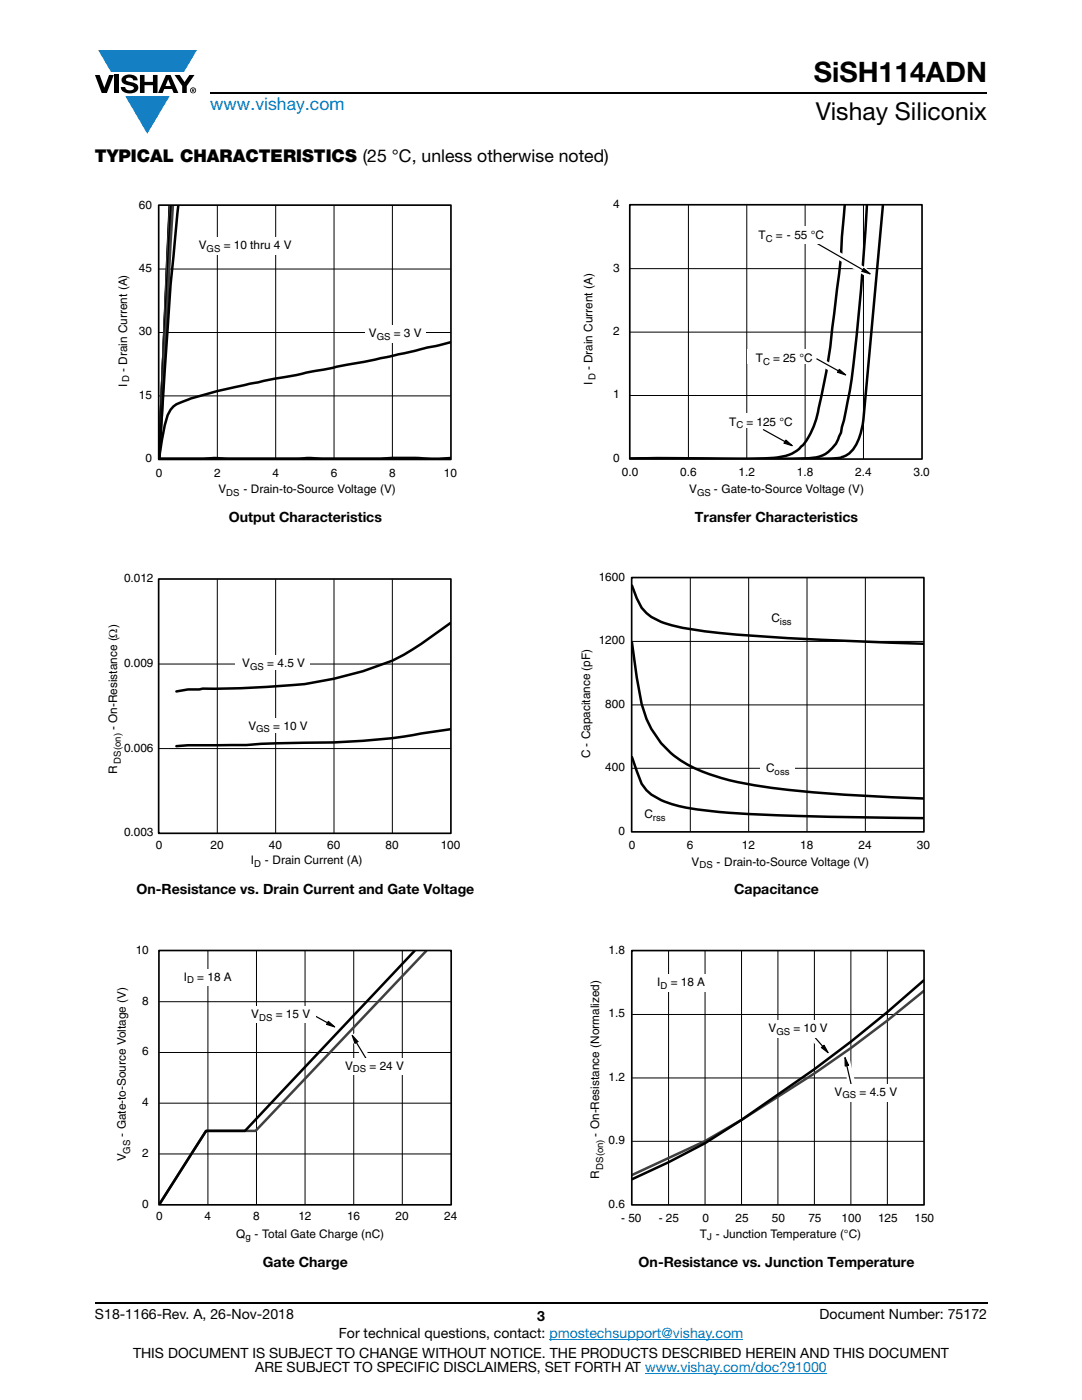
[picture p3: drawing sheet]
<svg xmlns="http://www.w3.org/2000/svg" width="216mm" height="279mm" viewBox="0 0 216 279" stroke-linecap="round" stroke-linejoin="round" font-family="sans-serif">
<g fill="#147fc3">
<path d="M19.6 10h19.7l-2.6 4.3h-1.1h-13.5z"/>
<path d="M25 19.2h8.9l-4.5 7.5z"/>
</g>
<g fill="#000">
<path d="M18.9 15h1l.9 2.5 1-2.5h.9l-1.4 3.6h-1zM22.9 15h.9v3.6h-.9zM24.6 15.3a2.1 2.1 0 0 1 2.8 .3l.1 .4h-.9a.79 .79 0 0 0-.7-.5 .79 .79 0 0 0-.8 .4l.3 .3 1 .2a1.08 1.08 0 0 1 1.2 1 1.08 1.08 0 0 1-1.1 1.2 1.73 1.73 0 0 1-2.4-1.2h.9a.96 .96 0 0 0 .8 .6 .96 .96 0 0 0 .9-.4 1.31 1.31 0 0 0-1.2-.6 1.03 1.03 0 0 1-1.1-.6 1.03 1.03 0 0 1 .2-1.1zM27.9 15h.9v1.3h1.7v-1.3h.9v3.6h-.9v-1.6h-1.7v1.6h-.9zM34.8 15h1.1l.9 1.4 1-1.4h1l-1.5 2.2v1.4h-.9v-1.4z"/>
<path d="M33.6 15.9l.5 1.3h-1.1zM33.1 15l-1.6 3.6h1l.3-.8h1.5l.3 .8h1l-1.6-3.6z"/>
<path d="M38.4 17.8h.2v.2h-.2zM38.3 17.7v.7h.1v-.3l.4 .3-.2-.3 .2-.2-.1-.2z"/>
<path d="M38.1 18a.46 .46 0 0 1 .9 0 .46 .46 0 0 1-.9 0zM37.9 18a.6 .6 0 0 0 1.2 0 .6 .6 0 0 0-1.2 0z"/>
</g>
<path d="M42 18.6h155M18.9 260h178.1" fill="none" stroke="#000" stroke-width=".36"/>
<path d="M109.6 267.3h38.7M128.7 274h36.3" fill="none" stroke="#007ec4" stroke-width=".2"/>
<path d="M23.3 39.6h67.9v59.7h-67.9z" fill="#fff"/>
<path d="M31.7 53.7h58.3M43.4 41v50.7M55 41v50.7M66.7 41v50.7M78.3 41v50.7M31.7 79h58.3M31.7 66.4h58.3" fill="none" stroke="#000" stroke-width=".2"/>
<path d="M33.9 41l-2.2 50.6M34.1 41l-2.4 50.6M35.6 41l-1.6 15.8-2.3 34.8M90 68.3l-16 3.7-24.2 4.6-6.7 1.5-5 1.4-1.7 .7a4.1 4.1 0 0 0-2.9 2.6l-.6 2.1-1.2 6.7" fill="none" stroke="#000" stroke-width=".5"/>
<path d="M33.9 41l-2.2 50.6M34.5 41l-2.8 50.5" fill="none" stroke="#404040" stroke-width=".5"/>
<path d="M34 41l-2.3 50.6" fill="none" stroke="#7e7e7e" stroke-width=".5"/>
<path d="M90 91.5l-2.4 .1h-23.3l-2.8-.1-2.4 .1h-27.4h8.8l2.3-.1 2.9 .1h30.2a46.6 46.6 0 0 1 7.6-.1l3.1 .2M90 91.6l-1.7 .1" fill="none" stroke="#000" stroke-width=".64"/>
<path d="M31.7 40.9h58.3v50.8h-58.3z" fill="none" stroke="#000" stroke-width=".34"/>
<g fill="#fff">
<path d="M38.6 47.3h20.4v3.5h-20.4z"/>
<path d="M72.8 64.9h12.2v3.6h-12.2z"/>
<path d="M21.3 114.2h70.6v59.2h-70.6z"/>
</g>
<path d="M43.4 115.6v50.7M55 115.6v50.7M66.6 115.6v50.7M78.3 115.6v50.7M31.7 132.5h58.3M31.7 149.4h58.3" fill="none" stroke="#000" stroke-width=".2"/>
<path d="M89.9 124.3a67.7 67.7 0 0 1-11.6 7.6 69.2 69.2 0 0 1-20.4 4.9l-10.2 .6h-7.3l-.6 .2h-2.3l-2.3 .4M89.9 145.5l-5.8 .9a106.8 106.8 0 0 1-23.3 1.8l-8.7 .2-2.9 .3h-11.7l-2.3 .2" fill="none" stroke="#000" stroke-width=".5"/>
<path d="M31.7 115.6h58.3v50.7h-58.3z" fill="none" stroke="#000" stroke-width=".34"/>
<g fill="#fff">
<path d="M47.2 143.3h14.2v2.8h-14.2z"/>
<path d="M47 130.7h14.8v2.9h-14.8z"/>
<path d="M23.1 188.4h68.1v59.6h-68.1z"/>
</g>
<path d="M31.8 199.9h58.2M41.5 189.8v50.6M51.2 189.8v50.6M60.9 189.8v50.6M70.6 189.8v50.6M80.3 189.8v50.6M31.8 210h58.2M31.8 230.3h58.2M31.8 220.2h58.2" fill="none" stroke="#000" stroke-width=".2"/>
<path d="M85.1 189.8l-34.1 35.9h-9.9l-9.3 14.7" fill="none" stroke="#404040" stroke-width=".5"/>
<path d="M82.7 189.8l-33.8 35.9h-7.8l-9.3 14.7" fill="none" stroke="#000" stroke-width=".5"/>
<path d="M31.7 189.7h58.3v50.7h-58.3z" fill="none" stroke="#000" stroke-width=".34"/>
<path d="M69.7 206.8l1.2-.7 3.7 6-1.3 .7z" fill-rule="evenodd" fill="#fff"/>
<path d="M70.3 206.6l1.1 1.3-.6 .3z" fill="#000"/>
<path d="M70.3 206.6l1.1 1.3-.6 .3zM71.1 208l2.6 4.3" fill="none" stroke="#000" stroke-width=".24"/>
<g fill="#fff">
<path d="M68.1 211.1h15.3v3.3h-15.3z"/>
<path d="M35 193.4h12v3.3h-12z"/>
</g>
<path d="M61 201.1l6.2 3.4-.7 1.2-6.2-3.4z" fill-rule="evenodd" fill="#fff"/>
<path d="M65.5 203.8l1.3 1.1-1.6-.5z" fill="#000"/>
<path d="M61.1 201.7l4.3 2.5M65.5 203.8l1.3 1.1-1.6-.5z" fill="none" stroke="#000" stroke-width=".24"/>
<g fill="#fff">
<path d="M49.2 200.8h13.9v3.4h-13.9z"/>
<path d="M116.2 39.5h69.3v59.9h-69.3z"/>
</g>
<path d="M125.7 53.6h58.3M137.4 40.9v50.7M149 40.9v50.7M160.7 40.9v50.7M172.3 40.9v50.7M125.7 78.9h58.3M125.7 66.3h58.3" fill="none" stroke="#000" stroke-width=".2"/>
<path d="M168.6 40.9l-.6 6.3a180.3 180.3 0 0 1-1.9 18.3 106.8 106.8 0 0 1-1.9 12.1l-.4 2a24.9 24.9 0 0 1-2.1 6.9 7.8 7.8 0 0 1-7.3 4.9l-6.7 .2-15.2-.2-6.8 .2M173 40.9a480.5 480.5 0 0 1-3.4 37.1l-1.2 5.9-.6 2.4-.4 .8a6.2 6.2 0 0 1-6.2 4.4l-5.5 .1M176.2 40.9l-3.9 42.9a11.1 11.1 0 0 1-2.8 6.6l-1.7 .9-.8 .1-11.4 .2M125.7 91.6l7.6-.1 13.2 .1M125.7 91.6h20.3" fill="none" stroke="#000" stroke-width=".5"/>
<path d="M125.7 40.9h58.3v50.7h-58.3z" fill="none" stroke="#000" stroke-width=".34"/>
<path d="M163 71l6.1 3.4-.7 1.2-6.1-3.4z" fill-rule="evenodd" fill="#fff"/>
<path d="M167.5 73.7l1.2 1.1-1.6-.5z" fill="#000"/>
<path d="M163 71.6l4.4 2.5M167.5 73.7l1.2 1.1-1.6-.5z" fill="none" stroke="#000" stroke-width=".24"/>
<path d="M149.2 69.8h13.4v2.9h-13.4z" fill="#fff"/>
<path d="M152.3 85.1l6.2 3.4-.7 1.2-6.2-3.4z" fill-rule="evenodd" fill="#fff"/>
<path d="M156.8 87.8l1.3 1.1-1.6-.5z" fill="#000"/>
<path d="M152.3 85.7l4.4 2.5M156.8 87.8l1.3 1.1-1.6-.5z" fill="none" stroke="#000" stroke-width=".24"/>
<path d="M143.9 82.5h14.7v2.9h-14.7z" fill="#fff"/>
<path d="M167.3 50.1l6.7 4.1-.7 1.3-6.7-4.1z" fill-rule="evenodd" fill="#fff"/>
<path d="M172.4 53.6l1.2 1.1-1.6-.5z" fill="#000"/>
<path d="M162.5 48.3l9.8 5.6M172.4 53.6l1.2 1.1-1.6-.5z" fill="none" stroke="#000" stroke-width=".24"/>
<g fill="#fff">
<path d="M150.6 45.3h14.6v3.4h-14.6z"/>
<path d="M115.8 113.9h69.8v59.8h-69.8z"/>
</g>
<path d="M137.7 115.3v50.7M149.4 115.3v50.7M161 115.3v50.7M172.7 115.3v50.7M126.1 128h58.2M126.1 153.3h58.2M126.1 140.7h58.2" fill="none" stroke="#000" stroke-width=".2"/>
<path d="M126.1 116.9l1 2.5a8.8 8.8 0 0 0 6.9 5.4 120.2 120.2 0 0 0 19.7 2.3l13.6 .7 17 .7M126.1 128.2l1 7 .9 5.3a19.2 19.2 0 0 0 13 13.8 79.5 79.5 0 0 0 19.6 3.7l9.5 .7 14.2 .7M126.1 151.1l1 2.8a8.1 8.1 0 0 0 5.8 6.2 55.9 55.9 0 0 0 14.5 2.2l14.8 .6 22.1 .4" fill="none" stroke="#000" stroke-width=".5"/>
<path d="M126 115.3h58.4v50.7h-58.4z" fill="none" stroke="#000" stroke-width=".34"/>
<g fill="#fff">
<path d="M151.6 151.7h6.9v2.9h-6.9z"/>
<path d="M117.5 188.4h68.9v59.5h-68.9z"/>
</g>
<path d="M133.4 189.8v50.6M140.7 189.8v50.6M148 189.8v50.6M155.2 189.8v50.6M162.5 189.8v50.6M169.8 189.8v50.6M177.1 189.8v50.6M126.1 215.1h58.3M126.1 202.5h58.3M126.1 227.8h58.3" fill="none" stroke="#000" stroke-width=".2"/>
<path d="M184.3 197.8a235.9 235.9 0 0 1-29.1 21.1l-7.3 4.6-7.2 4.2-14.6 6.8" fill="none" stroke="#404040" stroke-width=".5"/>
<path d="M184.3 195.7a256.5 256.5 0 0 1-29.1 22.7l-7.3 5.1-7.2 4.7-7.3 3.8-7.3 3.3" fill="none" stroke="#000" stroke-width=".5"/>
<path d="M126.1 189.7h58.3v50.8h-58.3z" fill="none" stroke="#000" stroke-width=".34"/>
<path d="M168 211.1l1.4-.3 1.6 6.8-1.4 .3z" fill-rule="evenodd" fill="#fff"/>
<path d="M168.6 211.1l.7 1.5-.6 .2z" fill="#000"/>
<path d="M168.6 211.1l.7 1.5-.6 .2zM169 212.6l1.1 4.9" fill="none" stroke="#000" stroke-width=".24"/>
<path d="M160.1 205.4l1.1-.9 4.6 5.3-1.1 .9z" fill-rule="evenodd" fill="#fff"/>
<path d="M163.9 209.1l.5-.5 .8 1.5z" fill="#000"/>
<path d="M160.9 205.1l3.3 3.8M163.9 209.1l.5-.5 .8 1.5z" fill="none" stroke="#000" stroke-width=".24"/>
<g fill="#fff">
<path d="M165.9 216.3h14.1v3.5h-14.1z"/>
<path d="M152.6 203.6h13.4v3.5h-13.4z"/>
<path d="M130.1 194.5h12v3.5h-12z"/>
</g>
<text font-size="5.6" x="162.4" y="16.4">SiSH114ADN</text>
<text font-size="4.9" x="162.8" y="24">Vishay Siliconix</text>
<text font-size="3.5" fill="#007ec4" x="42" y="21.9">www.vishay.com</text>
<text font-size="3.5" x="18.9" y="32.3">TYPICAL CHARACTERISTICS (25 °C, unless otherwise noted)</text>
<g font-size="2.8">
<text x="45.7" y="104.1">Output Characteristics</text>
<text x="138.7" y="104.1">Transfer Characteristics</text>
<text x="27.2" y="178.5">On-Resistance vs. Drain Current and Gate Voltage</text>
<text x="146.5" y="178.5">Capacitance</text>
<text x="52.5" y="252.8">Gate Charge</text>
<text x="127.4" y="252.8">On-Resistance vs. Junction Temperature</text>
<text x="18.9" y="263.3">S18-1166-Rev. A, 26-Nov-2018</text>
<text x="107.2" y="263.6">3</text>
<text x="163.6" y="263.3">Document Number: 75172</text>
<text x="67.6" y="267.1">For technical questions, contact: pmostechsupport@vishay.com</text>
<text x="26.5" y="271">THIS DOCUMENT IS SUBJECT TO CHANGE WITHOUT NOTICE. THE PRODUCTS DESCRIBED HEREIN AND THIS DOCUMENT</text>
<text x="50.9" y="273.8">ARE SUBJECT TO SPECIFIC DISCLAIMERS, SET FORTH AT www.vishay.com/doc?91000</text>
</g>
<g font-size="2.4">
<text x="27.7" y="41.6">60</text>
<text x="122.3" y="41.5">4</text>
<text x="151.4" y="47.7">T</text>
<text x="154.8" y="47.7">= - 55 °C</text>
<text x="39.6" y="49.7">V</text>
<text x="44.6" y="49.7">= 10 thru 4 V</text>
<text x="27.7" y="54.3">45</text>
<text x="122.3" y="54.2">3</text>
<text x="27.7" y="66.9">30</text>
<text x="73.6" y="67.3">V</text>
<text x="78.6" y="67.3">= 3 V</text>
<text x="122.3" y="66.9">2</text>
<text x="25.4" y="77.2" transform="rotate(-90 25.4 77.2)">I</text>
<text x="25.4" y="74.2" transform="rotate(-90 25.4 74.2)">- Drain Current (A)</text>
<text x="118.2" y="76.9" transform="rotate(-90 118.2 76.9)">I</text>
<text x="118.2" y="73.9" transform="rotate(-90 118.2 73.9)">- Drain Current (A)</text>
<text x="150.8" y="72.3">T</text>
<text x="154.3" y="72.3">= 25 °C</text>
<text x="27.7" y="79.6">15</text>
<text x="122.3" y="79.5">1</text>
<text x="145.5" y="85">T</text>
<text x="148.9" y="85">= 125 °C</text>
<text x="29" y="92.2">0</text>
<text x="31.1" y="95.1">0</text>
<text x="42.7" y="95.1">2</text>
<text x="54.3" y="95.1">4</text>
<text x="66" y="95.1">6</text>
<text x="77.6" y="95.1">8</text>
<text x="88.6" y="95.1">10</text>
<text x="122.3" y="92.2">0</text>
<text x="124.1" y="95.1">0.0</text>
<text x="135.7" y="95.1">0.6</text>
<text x="147.4" y="95.1">1.2</text>
<text x="159" y="95.1">1.8</text>
<text x="170.6" y="95.1">2.4</text>
<text x="182.3" y="95.1">3.0</text>
<text x="43.6" y="98.4">V</text>
<text x="48.6" y="98.4">- Drain-to-Source Voltage (V)</text>
<text x="137.5" y="98.5">V</text>
<text x="142.5" y="98.5">- Gate-to-Source Voltage (V)</text>
<text x="24.8" y="116.2">0.012</text>
<text x="119.5" y="115.9">1600</text>
<text x="153.9" y="124.2">C</text>
<text x="119.5" y="128.6">1200</text>
<text x="24.8" y="133.1">0.009</text>
<text x="48.3" y="133.1">V</text>
<text x="53.3" y="133.1">= 4.5 V</text>
<text x="120.8" y="141.3">800</text>
<text x="23.4" y="145.7" transform="rotate(-90 23.4 145.7)">- On-Resistance (Ω)</text>
<text x="24.8" y="150">0.006</text>
<text x="49.6" y="145.7">V</text>
<text x="54.5" y="145.7">= 10 V</text>
<text x="23.4" y="154.4" transform="rotate(-90 23.4 154.4)">R</text>
<text x="117.8" y="151.4" transform="rotate(-90 117.8 151.4)">C - Capacitance (pF)</text>
<text x="120.8" y="153.9">400</text>
<text x="152.9" y="154.1">C</text>
<text x="24.8" y="166.8">0.003</text>
<text x="123.4" y="166.6">0</text>
<text x="128.6" y="163.3">C</text>
<text x="31.1" y="169.4">0</text>
<text x="42" y="169.4">20</text>
<text x="50.1" y="172.5">I</text>
<text x="52.9" y="172.5">- Drain Current (A)</text>
<text x="53.7" y="169.4">40</text>
<text x="65.3" y="169.4">60</text>
<text x="77" y="169.4">80</text>
<text x="87.9" y="169.4">100</text>
<text x="125.5" y="169.5">0</text>
<text x="137.1" y="169.5">6</text>
<text x="138" y="172.8">V</text>
<text x="143" y="172.8">- Drain-to-Source Voltage (V)</text>
<text x="148.1" y="169.5">12</text>
<text x="159.7" y="169.5">18</text>
<text x="171.3" y="169.5">24</text>
<text x="183" y="169.5">30</text>
<text x="27.1" y="190.4">10</text>
<text x="121.4" y="190.4">1.8</text>
<text x="36.7" y="195.8">I</text>
<text x="39.4" y="195.8">= 18 A</text>
<text x="131.1" y="196.9">I</text>
<text x="133.8" y="196.9">= 18 A</text>
<text x="28.4" y="200.5">8</text>
<text x="50.1" y="203.2">V</text>
<text x="55" y="203.2">= 15 V</text>
<text x="121.4" y="203">1.5</text>
<text x="153.4" y="206">V</text>
<text x="158.3" y="206">= 10 V</text>
<text x="28.4" y="210.6">6</text>
<text x="68.9" y="213.5">V</text>
<text x="73.7" y="213.5">= 24 V</text>
<text x="121.4" y="215.7">1.2</text>
<text x="28.4" y="220.7">4</text>
<text x="166.5" y="218.7">V</text>
<text x="171.5" y="218.7">= 4.5 V</text>
<text x="25.1" y="226.8" transform="rotate(-90 25.1 226.8)">- Gate-to-Source Voltage (V)</text>
<text x="119.6" y="226.8" transform="rotate(-90 119.6 226.8)">- On-Resistance (Normalized)</text>
<text x="25.1" y="231.7" transform="rotate(-90 25.1 231.7)">V</text>
<text x="28.4" y="230.9">2</text>
<text x="121.4" y="228.4">0.9</text>
<text x="119.6" y="235.3" transform="rotate(-90 119.6 235.3)">R</text>
<text x="28.4" y="241">0</text>
<text x="31.1" y="243.6">0</text>
<text x="40.8" y="243.6">4</text>
<text x="50.5" y="243.6">8</text>
<text x="59.5" y="243.6">12</text>
<text x="69.3" y="243.6">16</text>
<text x="78.9" y="243.6">20</text>
<text x="88.6" y="243.6">24</text>
<text x="121.4" y="241">0.6</text>
<text x="123.9" y="243.9">- 50</text>
<text x="131.4" y="243.9">- 25</text>
<text x="140.1" y="243.9">0</text>
<text x="146.8" y="243.9">25</text>
<text x="154" y="243.9">50</text>
<text x="161.3" y="243.9">75</text>
<text x="167.9" y="243.9">100</text>
<text x="175.2" y="243.9">125</text>
<text x="182.5" y="243.9">150</text>
<text x="47.1" y="247">Q</text>
<text x="50.8" y="247">- Total Gate Charge (nC)</text>
<text x="139.6" y="247">T</text>
<text x="142.8" y="247">- Junction Temperature (°C)</text>
</g>
<g font-size="1.9">
<text x="41.2" y="50.2">GS</text>
<text x="152.8" y="48.2">C</text>
<text x="75.2" y="67.8">GS</text>
<text x="25.8" y="76.2" transform="rotate(-90 25.8 76.2)">D</text>
<text x="118.8" y="75.9" transform="rotate(-90 118.8 75.9)">D</text>
<text x="152.2" y="72.8">C</text>
<text x="146.9" y="85.5">C</text>
<text x="45.1" y="98.9">DS</text>
<text x="139.1" y="99">GS</text>
<text x="155.6" y="124.7">iss</text>
<text x="49.9" y="133.6">GS</text>
<text x="51.1" y="146.2">GS</text>
<text x="24.1" y="152.4" transform="rotate(-90 24.1 152.4)">DS(on)</text>
<text x="154.6" y="154.6">oss</text>
<text x="130.3" y="163.8">rss</text>
<text x="50.7" y="173">D</text>
<text x="139.6" y="173.3">DS</text>
<text x="37.3" y="196.3">D</text>
<text x="131.8" y="197.4">D</text>
<text x="51.7" y="203.7">DS</text>
<text x="154.9" y="206.5">GS</text>
<text x="70.4" y="214">DS</text>
<text x="168.1" y="219.2">GS</text>
<text x="26" y="230.3" transform="rotate(-90 26 230.3)">GS</text>
<text x="120.3" y="233.4" transform="rotate(-90 120.3 233.4)">DS(on)</text>
<text x="49" y="247.5">g</text>
<text x="141.1" y="247.5">J</text>
</g>
</svg>
